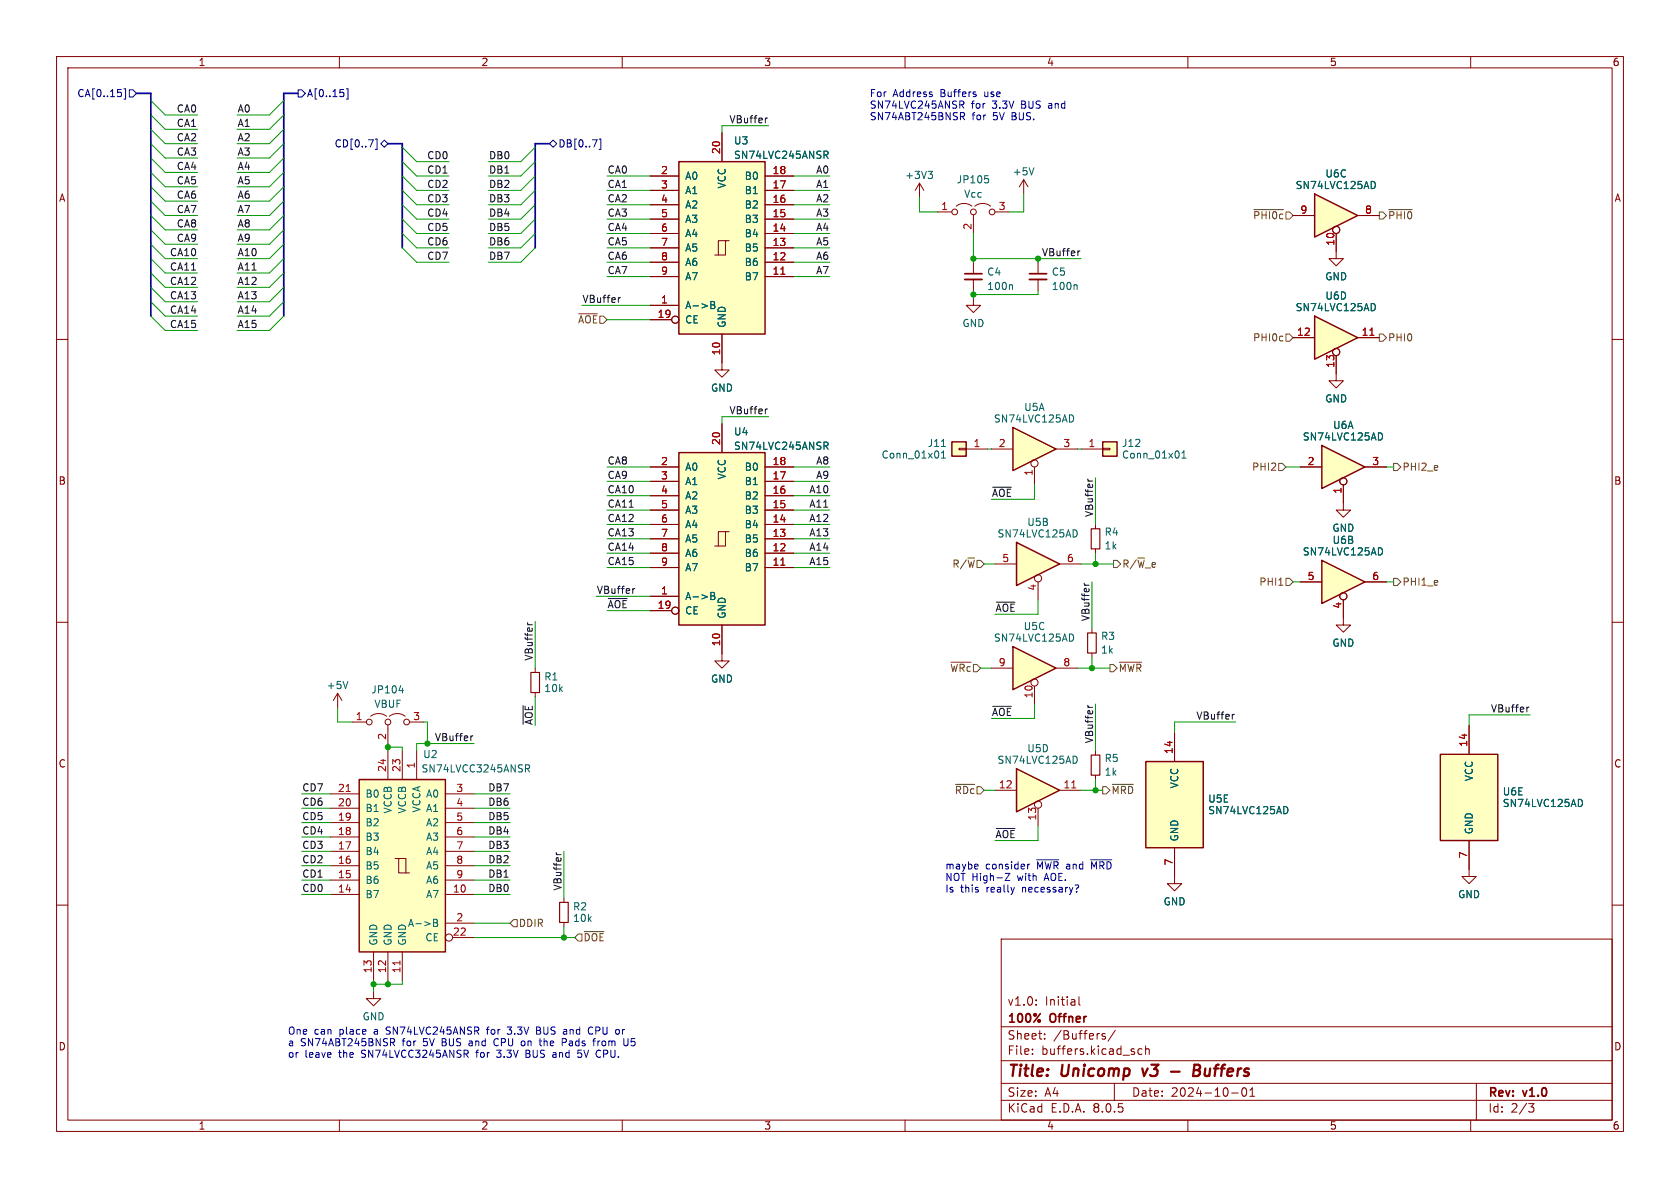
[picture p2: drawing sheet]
<svg xmlns="http://www.w3.org/2000/svg" width="297mm" height="210mm" viewBox="0 0 297 210" stroke-linecap="round" stroke-linejoin="round" font-family="sans-serif">
<g fill="none" stroke="#840000" stroke-width=".18">
<path d="M10 10h277v190h-277zM12 12h273v186h-273zM60 10v2M110 10v2M160 10v2M210 10v2M260 10v2M10 60h2M285 60h2M10 110h2M285 110h2M10 160h2"/>
<path d="M285 160h2M177 166h108v32h-108zM183.2 177.6v.1M183.2 176.8v.1M190.7 176.2v1.3l.3 .2M60 198v2M110 198v2M160 198v2M177 194.5h108M177 191.5h108M177 187.5h108M177 181.5h108"/>
<path d="M182.5 186.3v.1M182.5 185.5v.1M184.7 183.6v.1M184.7 182.8v.1M195.4 182.8l-.4-.1-.2 .2 .1 .2 .5 .2v.3h-.6M197 191.5v3M197.2 182.1l-1.3 2M201.9 185.5l-.4-.1-.3 .3v.4l.1 .2h.6M202.5 185.5l.2-.1 .4 .1 .1 .9M202.5 184.9v1.5M210 198v2M217.7 193.2h1.2"/>
<path d="M219.7 192.4l.2-.1a.81 .81 0 0 1 .6 .6 .81 .81 0 0 1-.3 .8l-.2 .1a.81 .81 0 0 1-.3-1.4zM221 193.8h.8M221 192.7l.4-.4v1.5M260 198v2M261 191.5v6.5M270.2 195.1h1l-.5 .6 .4 .1 .1 .5-.3 .3h-.4"/>
</g>
<path d="M201.9 188.9l.4 1.3M207 189.4h1.5M211.1 189.2h.6M211.2 188.2h.6a.49 .49 0 0 1 .4 .5 .49 .49 0 0 1-.5 .5l.3 .1a.58 .58 0 0 1-.3 .9h-.8z" fill="none" stroke="#840000" stroke-width=".4"/>
<path d="M254.6 133.4h10.2v15.2h-10.2z" fill="#ffffc2"/>
<path d="M254.6 133.4h10.2v15.2h-10.2z" fill="none" stroke="#840000" stroke-width=".25"/>
<path d="M193 111.1v.8M193 115.4v.8M259.7 128.3v5.1M259.7 148.6v5.1" fill="none" stroke="#840000" stroke-width=".18"/>
<path d="M279.3 141.3a.69 .69 0 0 1 .5 .6 .69 .69 0 0 1-.5 .7" fill="none" stroke="#006464" stroke-width=".18"/>
<path d="M192.3 111.9h1.5v3.5h-1.5z" fill="none" stroke="#840000" stroke-width=".2"/>
<path d="M232.4 34.3l7.6 3.8-7.6 3.8z" fill="#ffffc2"/>
<path d="M232.4 34.3l7.6 3.8-7.6 3.8z" fill="none" stroke="#840000" stroke-width=".25"/>
<g fill="none" stroke="#840000" stroke-width=".18">
<path d="M228.6 38.1h3.8M240 38.1h3.8M236.2 41.3v4.4h-1.3l1.3 1.3 1.3-1.3h-1.3M236.2 66v1.3h-1.3l1.3 1.3 1.3-1.3h-1.3"/>
<circle cx="236.2" cy="40.6" r=".63"/>
</g>
<path d="M242.7 32.1a.68 .68 0 0 1 .5 .6 .68 .68 0 0 1-.5 .6" fill="none" stroke="#006464" stroke-width=".18"/>
<path d="M232.4 55.9l7.6 3.8-7.6 3.8z" fill="#ffffc2"/>
<path d="M232.4 55.9l7.6 3.8-7.6 3.8z" fill="none" stroke="#840000" stroke-width=".25"/>
<g fill="none" stroke="#840000" stroke-width=".18">
<path d="M228.6 59.7h3.8M240 59.7h3.8M236.2 62.9v3.1"/>
<circle cx="236.2" cy="62.2" r=".63"/>
</g>
<path d="M242.2 59.3h.7" fill="none" stroke="#a90000" stroke-width=".18"/>
<path d="M242.7 53.7a.68 .68 0 0 1 .5 .6 .68 .68 0 0 1-.5 .6" fill="none" stroke="#006464" stroke-width=".18"/>
<path d="M179.7 135.9l7.6 3.8-7.6 3.8z" fill="#ffffc2"/>
<path d="M179.7 135.9l7.6 3.8-7.6 3.8z" fill="none" stroke="#840000" stroke-width=".25"/>
<g fill="none" stroke="#840000" stroke-width=".18">
<path d="M175.9 139.7h3.8M187.3 139.7h3.8M183.5 142.9v3.2"/>
<circle cx="183.5" cy="142.2" r=".63"/>
</g>
<path d="M189.5 139.3h.7" fill="none" stroke="#a90000" stroke-width=".18"/>
<path d="M190 133.7a.68 .68 0 0 1 .4 .6 .68 .68 0 0 1-.4 .6" fill="none" stroke="#006464" stroke-width=".18"/>
<path d="M233.7 99.1l7.6 3.8-7.6 3.8z" fill="#ffffc2"/>
<path d="M233.7 99.1l7.6 3.8-7.6 3.8z" fill="none" stroke="#840000" stroke-width=".25"/>
<g fill="none" stroke="#840000" stroke-width=".18">
<path d="M172.1 46.4v2M172.1 49.4v2M183.5 46.4v2M183.5 49.4v2M229.9 102.9h3.8M237.5 106v4.5h-1.3l1.3 1.3 1.3-1.3h-1.3M241.3 102.9h3.8M259.7 153.7v1.2h-1.3l1.3 1.3 1.3-1.3h-1.3"/>
<circle cx="237.5" cy="105.4" r=".63"/>
</g>
<path d="M178.8 50.3l.2 .2v.7M190.2 50.3l.2 .2v.7M244 96.8a.68 .68 0 0 1 .4 .7 .68 .68 0 0 1-.4 .6" fill="none" stroke="#006464" stroke-width=".18"/>
<path d="M170.6 49.4h3M182 49.4h3" fill="none" stroke="#840000" stroke-width=".33"/>
<path d="M170.6 48.4h3M182 48.4h3" fill="none" stroke="#840000" stroke-width=".3"/>
<path d="M179.7 95.9l7.6 3.8-7.6 3.8z" fill="#ffffc2"/>
<path d="M179.7 95.9l7.6 3.8-7.6 3.8z" fill="none" stroke="#840000" stroke-width=".25"/>
<g fill="none" stroke="#840000" stroke-width=".18">
<path d="M175.9 99.7h3.8M187.3 99.7h3.8M193.7 92.7v.8M193.7 97v.8M183.5 102.9v3.1"/>
<circle cx="183.5" cy="102.2" r=".63"/>
</g>
<path d="M190 93.7a.68 .68 0 0 1 .4 .6 .68 .68 0 0 1-.4 .6" fill="none" stroke="#006464" stroke-width=".18"/>
<path d="M192.9 93.5h1.5v3.5h-1.5z" fill="none" stroke="#840000" stroke-width=".2"/>
<path d="M233.7 78.7l7.6 3.9-7.6 3.8z" fill="#ffffc2"/>
<path d="M233.7 78.7l7.6 3.9-7.6 3.8z" fill="none" stroke="#840000" stroke-width=".25"/>
<g fill="none" stroke="#840000" stroke-width=".18">
<path d="M127.6 64.1v1.3h1.3l-1.3 1.3-1.2-1.3h1.2M229.9 82.6h3.8M237.5 85.7v3.2M241.3 82.6h3.8"/>
<circle cx="237.5" cy="85.1" r=".63"/>
</g>
<path d="M244 76.5a.68 .68 0 0 1 .4 .7 .68 .68 0 0 1-.4 .6" fill="none" stroke="#006464" stroke-width=".18"/>
<path d="M168.3 78.1h2.5v2.5h-2.5z" fill="#ffffc2"/>
<path d="M169.5 79.2h1.3v.3h-1.3zM170.8 79.4h3.8" fill="none" stroke="#840000" stroke-width=".18"/>
<path d="M168.3 78.1h2.5v2.5h-2.5z" fill="none" stroke="#840000" stroke-width=".25"/>
<path d="M166.4 78.9h.8M166.4 81h.8M166.4 80.1l.4-.4v1.3" fill="none" stroke="#006464" stroke-width=".18"/>
<path d="M120 28.6h15.3v30.5h-15.3z" fill="#ffffc2"/>
<g fill="none" stroke="#840000" stroke-width=".18">
<path d="M114.9 38.7h5.1M114.9 36.2h5.1M114.9 33.7h5.1M114.9 31.1h5.1M127.6 23.5v5.1M135.3 38.7h5M135.3 36.2h5M135.3 33.7h5M135.3 31.1h5M114.9 54h5.1M114.9 48.9h5.1M114.9 46.4h5.1"/>
<path d="M114.9 43.8h5.1M114.9 41.3h5.1M114.9 56.5h3.8M127.6 59.1v5M128.3 42.5h-1.3v2.6M128.9 42.5h-.6v2.6h-1.9M135.3 48.9h5M135.3 46.4h5M135.3 43.8h5M135.3 41.3h5M237.5 88.9v1.3h-1.3l1.3 1.2 1.3-1.2h-1.3M127.6 115.6v1.2h1.3l-1.3 1.3-1.2-1.3h1.2"/>
<circle cx="119.4" cy="56.5" r=".63"/>
</g>
<path d="M120 28.6h15.3v30.5h-15.3z" fill="none" stroke="#840000" stroke-width=".25"/>
<path d="M145.7 26.7h.5l.2 .3-.1 .3-.6 .1M146 27.4l.4 .6M125.7 53.3h.4l.2 .2-.2 .4 .2 .1 .1 .3-.2 .3h-.5zM125.7 53.9h.4" fill="none" stroke="#006464" stroke-width=".18"/>
<path d="M138 48.5h.8" fill="none" stroke="#a90000" stroke-width=".18"/>
<path d="M63.5 137.8h15.2v30.5h-15.2z" fill="#ffffc2"/>
<g fill="none" stroke="#840000" stroke-width=".18">
<path d="M94.6 118.1v.8M62.2 127.6h2.6M65.5 126.6a2.26 2.26 0 0 1 2.8 0M68.6 128.1v3.3M68.6 132.7v5.1M68.8 126.6a2.26 2.26 0 0 1 2.8 0M71.1 132.7v5.1M72.4 127.6h2.5M73.7 132.7v5.1M58.4 158.1h5.1M58.4 155.6h5.1M58.4 153h5.1"/>
<path d="M58.4 150.5h5.1M58.4 148h5.1M58.4 145.4h5.1M58.4 142.9h5.1M58.4 140.3h5.1M69.8 151.8h.7v2.5h1.9M70.5 151.8h1.3v2.5M78.7 158.1h5.1M78.7 155.6h5.1M78.7 153h5.1M78.7 150.5h5.1M78.7 148h5.1"/>
<path d="M78.7 145.4h5.1M78.7 142.9h5.1M78.7 140.3h5.1M66 168.3v5.1M68.6 168.3v5.1M71.1 168.3v5.1M78.7 163.2h5.1M80 165.7h3.8"/>
<circle cx="65.3" cy="127.6" r=".51"/>
<circle cx="68.6" cy="127.6" r=".51"/>
<circle cx="71.9" cy="127.6" r=".51"/>
<circle cx="79.4" cy="165.7" r=".63"/>
</g>
<path d="M63.5 137.8h15.2v30.5h-15.2z" fill="none" stroke="#840000" stroke-width=".25"/>
<path d="M61.2 139.9h.7M70.7 169.8v.8" fill="none" stroke="#a90000" stroke-width=".18"/>
<path d="M70.5 122.1h.8M71.2 121.7v.8M92.9 135.2h.5l.2 .2-.1 .4-.6 .1M93.2 135.9l.4 .6M76.7 162.5h.4l.2 .2-.2 .4 .2 .1 .1 .3-.3 .3h-.4zM76.7 163.1h.4" fill="none" stroke="#006464" stroke-width=".18"/>
<path d="M93.9 118.9h1.5v3.5h-1.5z" fill="none" stroke="#840000" stroke-width=".2"/>
<path d="M179.1 75.6l7.6 3.8-7.6 3.8z" fill="#ffffc2"/>
<path d="M179.1 75.6l7.6 3.8-7.6 3.8z" fill="none" stroke="#840000" stroke-width=".25"/>
<g fill="none" stroke="#840000" stroke-width=".18">
<path d="M175.3 79.4h3.8M186.7 79.4h3.8M182.9 82.6v3.1M59.7 122.6l-.8 1.2M59.7 122.6v2.5M59.7 122.6l.8 1.2M99.7 158.8v.7M99.7 163.1v.7"/>
<circle cx="182.9" cy="81.9" r=".63"/>
</g>
<path d="M189.4 73.3a.68 .68 0 0 1 .4 .7 .68 .68 0 0 1-.4 .6M61.5 120.5l-.4 1.2" fill="none" stroke="#006464" stroke-width=".18"/>
<path d="M98.9 159.5h1.6v3.6h-1.6z" fill="none" stroke="#840000" stroke-width=".2"/>
<path d="M120 80h15.3v30.5h-15.3z" fill="#ffffc2"/>
<g fill="none" stroke="#840000" stroke-width=".18">
<path d="M165.7 37.5h2.6M169 36.4a2.26 2.26 0 0 1 2.8 0M172.1 38v3.3M172.3 36.4a2.26 2.26 0 0 1 2.8 0M175.9 37.5h2.5M127.6 74.9v5.1M114.9 97.8h5.1M114.9 95.3h5.1M114.9 92.7h5.1M114.9 90.2h5.1M114.9 87.6h5.1M114.9 85.1h5.1"/>
<path d="M114.9 82.6h5.1M128.3 94h-1.3v2.5M128.9 94h-.6v2.5h-1.9M135.3 97.8h5M135.3 95.3h5M135.3 92.7h5M135.3 90.2h5M135.3 87.6h5M135.3 85.1h5M135.3 82.6h5M114.9 105.4h5.1M114.9 100.3h5.1"/>
<path d="M114.9 108h3.8M127.6 110.5v5.1M135.3 100.3h5M66 175.3v1.2h-1.2l1.2 1.3 1.3-1.3h-1.3"/>
<circle cx="168.8" cy="37.5" r=".51"/>
<circle cx="172.1" cy="37.5" r=".51"/>
<circle cx="175.4" cy="37.5" r=".51"/>
<circle cx="119.4" cy="107.9" r=".63"/>
</g>
<path d="M120 80h15.3v30.5h-15.3z" fill="none" stroke="#840000" stroke-width=".25"/>
<path d="M174.1 31.1h.6M174.5 31.5l.3 .3v.3l-.3 .2M145.7 78.2h.5l.2 .2-.1 .4h-.6M146 78.8l.4 .6M125.7 104.7h.4l.2 .3-.2 .3 .2 .1 .1 .3-.2 .3h-.5zM125.7 105.3h.4" fill="none" stroke="#006464" stroke-width=".18"/>
<path d="M138 99.9h.8" fill="none" stroke="#a90000" stroke-width=".18"/>
<path d="M179.1 114.3l7.6 3.8-7.6 3.8z" fill="#ffffc2"/>
<path d="M179.1 114.3l7.6 3.8-7.6 3.8z" fill="none" stroke="#840000" stroke-width=".25"/>
<g fill="none" stroke="#840000" stroke-width=".18">
<path d="M175.3 118.1h3.8M186.7 118.1h3.8M182.9 121.3v3.2M193.7 132.7v.8M193.7 137v.8"/>
<circle cx="182.9" cy="120.6" r=".63"/>
</g>
<path d="M189.4 112.1a.68 .68 0 0 1 .4 .6 .68 .68 0 0 1-.4 .6" fill="none" stroke="#006464" stroke-width=".18"/>
<path d="M192.9 133.5h1.5v3.5h-1.5z" fill="none" stroke="#840000" stroke-width=".2"/>
<path d="M202.6 134.6h10.1v15.3h-10.1z" fill="#ffffc2"/>
<path d="M202.6 134.6h10.1v15.3h-10.1z" fill="none" stroke="#840000" stroke-width=".25"/>
<path d="M207.6 129.5v5.1M207.6 149.9v5" fill="none" stroke="#840000" stroke-width=".18"/>
<path d="M227.3 142.6a.68 .68 0 0 1 .4 .6 .68 .68 0 0 1-.4 .6" fill="none" stroke="#006464" stroke-width=".18"/>
<path d="M194.9 78.1h2.6v2.5h-2.6z" fill="#ffffc2"/>
<g fill="none" stroke="#840000" stroke-width=".18">
<path d="M114.9 38.7h5.1M114.9 36.2h5.1M114.9 33.7h5.1M114.9 31.1h5.1M127.6 23.5v5.1M135.3 38.7h5M135.3 36.2h5M135.3 33.7h5M135.3 31.1h5M162.6 32.4l-.8 1.3M162.6 32.4v2.5M162.6 32.4l.7 1.3"/>
<path d="M181 31.8l-.8 1.2M181 31.8v2.5M181 31.8l.7 1.2M228.6 38.1h3.8M240 38.1h3.8M114.9 54h5.1M114.9 48.9h5.1M114.9 46.4h5.1M114.9 43.8h5.1M114.9 41.3h5.1M114.9 56.5h3.8M127.6 59.1v5"/>
<path d="M135.3 48.9h5M135.3 46.4h5M135.3 43.8h5M135.3 41.3h5M172.1 52.7v1.3h1.3l-1.3 1.2-1.3-1.2h1.3M228.6 59.7h3.8M236.2 41.3v3.2M240 59.7h3.8M127.6 74.9v5.1M191.1 79.4h3.8M194.9 79.2h1.3v.3h-1.3zM236.2 62.9v3.1"/>
<path d="M114.9 82.6h5.1M114.9 97.8h5.1M114.9 95.3h5.1M114.9 92.7h5.1M114.9 90.2h5.1M114.9 87.6h5.1M114.9 85.1h5.1M135.3 82.6h5M135.3 97.8h5M135.3 95.3h5M135.3 92.7h5M135.3 90.2h5"/>
<path d="M135.3 87.6h5M135.3 85.1h5M229.9 82.6h3.8M237.5 85.7v3.2M241.3 82.6h3.8M114.9 105.4h5.1M114.9 100.3h5.1M114.9 108h3.8M127.6 110.5v5.1M135.3 100.3h5M229.9 102.9h3.8M237.5 106v3.2"/>
<path d="M241.3 102.9h3.8M207.6 129.5v5.1M259.7 128.3v5.1M207.6 149.9v6.3h-1.2l1.2 1.3 1.3-1.3h-1.3M259.7 148.6v5.1"/>
<circle cx="119.4" cy="56.5" r=".63"/>
<circle cx="236.2" cy="40.6" r=".63"/>
<circle cx="236.2" cy="62.2" r=".63"/>
<circle cx="237.5" cy="85.1" r=".63"/>
<circle cx="119.4" cy="107.9" r=".63"/>
<circle cx="237.5" cy="105.4" r=".63"/>
</g>
<path d="M194.9 78.1h2.6v2.5h-2.6z" fill="none" stroke="#840000" stroke-width=".25"/>
<g fill="none" stroke="#006464" stroke-width=".18">
<path d="M145.7 26.7h.5l.2 .3-.1 .3-.6 .1M146 27.4l.4 .6M164.1 30.3h.8l-.5 .5M164.6 30.8l.3 .2v.3l-.3 .3M182.8 29.7l-.4 1.2M242.7 32.1a.68 .68 0 0 1 .5 .6 .68 .68 0 0 1-.5 .6M125.7 53.3h.4l.2 .2-.2 .4 .2 .1 .1 .3-.2 .3h-.5zM125.7 53.9h.4M242.7 53.7a.68 .68 0 0 1 .5 .6 .68 .68 0 0 1-.5 .6M145.7 78.2h.5l.2 .2-.1 .4h-.6M146 78.8l.4 .6M244 76.5a.68 .68 0 0 1 .4 .7 .68 .68 0 0 1-.4 .6"/>
<path d="M208.9 81h.8M208.9 80.1l.4-.4v1.3M244 96.8a.68 .68 0 0 1 .4 .7 .68 .68 0 0 1-.4 .6M125.7 104.7h.4l.2 .3-.2 .3 .2 .1 .1 .3-.2 .3h-.5zM125.7 105.3h.4M227.3 142.6a.68 .68 0 0 1 .4 .6 .68 .68 0 0 1-.4 .6M279.3 141.3a.69 .69 0 0 1 .5 .6 .69 .69 0 0 1-.5 .7"/>
</g>
<g fill="none" stroke="#725600" stroke-width=".18">
<path d="M221.7 37.1h5.2M243.8 37.5h.7l.6 .6-.6 .6h-.7zM245.5 37.1h4.2M102.3 55.5h3.3M227.3 59.1h.7l.6 .6-.6 .6h-.7zM243.8 59.1h.7l.6 .6-.6 .6h-.7zM196.8 99.1h.7l.6 .6-.6 .6h-.7zM226.1 81.9h.6l.6 .7-.6 .6h-.6zM246.4 81.9h.6l.6 .7-.6 .6h-.6zM168.1 117.1h3.6M196.2 117.5h.6l.7 .6-.7 .6h-.6zM197.9 117.1h3.9"/>
<path d="M226.1 103.4h.7M227.3 102.2h.7l.6 .7-.6 .6h-.7zM246.4 102.2h.6l.6 .7-.6 .6h-.6zM168.9 138.7h3.4M194.9 139.1h.7l.6 .6-.6 .6h-.7zM196.6 138.7h3.8M90.2 163.2l.6-.6h.6v1.2h-.6zM102.2 165.1h.7v1.3h-.7l-.6-.7zM103.3 164.7h3.5"/>
</g>
<path d="M21.4 16.4v.6M21.9 15.7h.3v1.8h-.3M22.9 15.9h.6l.6 .6-.6 .6h-.6zM52.7 15.9h.6l.7 .6-.7 .6h-.6zM60.7 16.4v.6M61.2 15.7h.3v1.8h-.3M66.4 24.6h.3v1.8h-.3M67.3 25.4l.6-.6 .7 .6-.7 .6zM97.2 25.4l.6-.6 .6 .6-.6 .6zM104.7 24.7h.8l-.5 1.3M105.9 24.6h.3v1.8h-.3" fill="none" stroke="#000084" stroke-width=".18"/>
<g fill="none" stroke="#0f0f0f" stroke-width=".18">
<path d="M135.7 20.9l-.3 .1M109.7 52.6l-.3 .1M190.9 44.4l-.3 .1M135.7 72.3l-.3 .1M175.5 86.1h3.3M192.3 84.7l.1 .3M93.3 110.1l.1 .3M107.5 105.8h3.4M112.2 104.1l-.3 .1M176.1 106.4h3.3M191.7 103.1l.1 .3M83.6 130.1l-.3 .1"/>
<path d="M92.5 124.7v3.3M175.5 124.9h3.3M192.3 124.7l.1 .3M218.2 126.3l-.3 .1M270.3 125l-.3 .1M98.3 150.7l.2 .3M176.1 146.5h3.3"/>
</g>
<g fill="none" stroke="#0000c2" stroke-width=".18">
<path d="M169.8 19.9h.5l.2 .2-.1 .4-.6 .1M170 18.5l.4 .6M170.2 17.9l.2 .2-.1 .3-.6 .1M172.4 16.7l.2 .1-.2 .3M172.4 16.2l.1 .1M170.1 20.6l.4 .6M172.9 152.8v.3l-.6 .1M178.5 154.4l-.8 1.3h.8M179.3 156.9l-.3 .8M181.7 152.8v.8M182 152.8l-.3 .2M183.3 152h3.9"/>
<path d="M190.5 156.4l.2 .3-.3 .3M192.8 152h3.8M69.3 184.3l.5 .6M69.5 183.6l.3 .2-.1 .3-.7 .2M82.3 186.3l.5 .6M82.7 185.8v.4M83.1 184l-.1 .1M83.1 184.4l-.2 .2 .2 .3M86 182h.5M86.2 181.6v1.2M87.7 183.6a.68 .68 0 0 0-.4 .6 .68 .68 0 0 0 .4 .7M87.8 186.8l.2 .1"/>
<path d="M89.7 181.6h.8l-.5 .4h.2M89.7 182.7l.5 .1M92.4 184l.3 .1M92.7 184.8l-.3 .1M93 185.6v1.3h.5M93 186.2h.4M94.9 182.2h.4M95.3 184h.5M95.3 182.2h.2M95.4 181.6h-.5v1.2h.6M95.4 182.1l-.1 .1M95.7 184.9h.1"/>
<path d="M97.9 186.1h.4M98.3 186.9h-.4M98.3 186.4h-.4M99.9 183.6l.2 .2v.3l-.7 .2M100 182l.2 .2v.6M100.2 182.8h-.4M100.2 182.3h-.4M102.2 186.2l.4-.1 .2 .3M102.8 186.7l-.2 .2h-.4M104.2 181.6h.3l.3 .1M104.8 182.7l-.3 .1h-.3M105.7 184v.9"/>
<path d="M106.1 184l-.4 .3M106.1 185.7l.1 .1M106.2 186.8l-.1 .1M111 183.6v1l-.1 .2-.4 .1M111.6 184.7l.1 .2M111.6 183.6v.6l.1-.1"/>
</g>
<path d="M24.1 16.5h2.6v39.4M52.7 16.5h-2.5v39.4M68.6 25.4h2.5v18.4M97.2 25.4h-2.6v18.4" fill="none" stroke="#000084" stroke-width=".3"/>
<g fill="none" stroke="#009600" stroke-width=".18">
<path d="M26.7 17.8l2.5 2.5h5.7M50.2 17.8l-2.6 2.5h-5.7M26.7 25.4l2.5 2.5h5.7M26.7 27.9l2.5 2.6h5.7M26.7 33l2.5 2.6h5.7M26.7 30.5l2.5 2.5h5.7M26.7 35.6l2.5 2.5h5.7M26.7 38.1l2.5 2.5h5.7M26.7 22.9l2.5 2.5h5.7M26.7 20.3l2.5 2.6h5.7M50.2 25.4l-2.6 2.5h-5.7M50.2 27.9l-2.6 2.6h-5.7"/>
<path d="M50.2 33l-2.6 2.6h-5.7M50.2 30.5l-2.6 2.5h-5.7M50.2 35.6l-2.6 2.5h-5.7M50.2 38.1l-2.6 2.5h-5.7M50.2 22.9l-2.6 2.5h-5.7M50.2 20.3l-2.6 2.6h-5.7M71.1 33.7l2.6 2.5h5.7M71.1 36.2l2.6 2.5h5.7M71.1 38.7l2.6 2.6h5.7M71.1 26l2.6 2.6h5.7M71.1 31.1l2.6 2.6h5.7M71.1 28.6l2.6 2.5h5.7"/>
<path d="M94.6 33.7l-2.5 2.5h-5.7M94.6 36.2l-2.5 2.5h-5.7M94.6 38.7l-2.5 2.6h-5.7M94.6 26l-2.5 2.6h-5.7M94.6 31.1l-2.5 2.6h-5.7M94.6 28.6l-2.5 2.5h-5.7M107.3 36.2h7.6M107.3 38.7h7.6M107.3 33.7h7.6M107.3 31.1h7.6M135.9 22.2h-8.3v1.3M140.3 36.2h6.4"/>
<path d="M140.3 38.7h6.4M140.3 33.7h6.4M140.3 31.1h6.4M162.6 34.9v2.6h3.1M181 34.3v3.2h-2.6M26.7 55.9l2.5 2.5h5.7M26.7 53.3l2.5 2.6h5.7M26.7 50.8l2.5 2.5h5.7M26.7 40.6l2.5 2.6h5.7M26.7 45.7l2.5 2.6h5.7M26.7 48.3l2.5 2.5h5.7M26.7 43.2l2.5 2.5h5.7"/>
<path d="M50.2 55.9l-2.6 2.5h-5.7M50.2 53.3l-2.6 2.6h-5.7M50.2 50.8l-2.6 2.5h-5.7M50.2 40.6l-2.6 2.6h-5.7M50.2 45.7l-2.6 2.6h-5.7M50.2 48.3l-2.6 2.5h-5.7M50.2 43.2l-2.6 2.5h-5.7M71.1 41.3l2.6 2.5h5.7M71.1 43.8l2.6 2.6h5.7M94.6 41.3l-2.5 2.5h-5.7M94.6 43.8l-2.5 2.6h-5.7M102.9 54h12"/>
<path d="M107.3 48.9h7.6M107.3 56.5h7.6M107.3 43.8h7.6M107.3 41.3h7.6M107.3 46.4h7.6M140.3 48.9h6.4M140.3 43.8h6.4M140.3 41.3h6.4M140.3 46.4h6.4M172.1 45.7h19M172.1 41.3v5.1M172.1 51.4v1.3"/>
<path d="M183.5 45.7v.7M183.5 51.4v.7h-11.4M135.9 73.7h-8.3v1.2M174.6 79.4h.7M190.5 79.4h.6M107.3 82.6h7.6M107.3 95.3h7.6M107.3 92.7h7.6M107.3 97.8h7.6M107.3 90.2h7.6M107.3 87.6h7.6M107.3 85.1h7.6"/>
<path d="M140.3 82.6h6.4M140.3 95.3h6.4M140.3 92.7h6.4M140.3 97.8h6.4M140.3 90.2h6.4M140.3 87.6h6.4M140.3 85.1h6.4M174 99.7h1.9M182.9 85.7v2.6h-7.6M191.1 99.7h5.7M193.7 84.5v8.2M193.7 97.8v1.9"/>
<path d="M227.3 82.6h2.6M245.1 82.6h1.3M94.6 109.9v8.2M105.4 105.4h9.5M107.3 108h7.6M107.3 100.3h7.6M140.3 100.3h6.4M173.4 118.1h1.9M183.5 106v2.6h-7.6M190.5 118.1h5.7M193 102.9v8.2M193 116.2v1.9"/>
<path d="M228.6 102.9h1.3M245.1 102.9h1.3M59.7 125.1v2.5h2.5M68.6 132.1h2.5v.6M68.6 131.4v1.3M74.9 127.6h.7v3.8M83.8 131.4h-10.1v1.3M94.6 123.2v5.1M174 139.7h1.9M182.9 124.5v2.5h-7.6M191.1 139.7h3.8M193.7 124.5v8.2"/>
<path d="M193.7 137.8v1.9M218.4 127.6h-10.8v1.9M270.5 126.4h-10.8v1.9M53.3 150.5h5.1M53.3 153h5.1M53.3 158.1h5.1M53.3 142.9h5.1M53.3 140.3h5.1M53.3 145.4h5.1M53.3 148h5.1M53.3 155.6h5.1M83.8 150.5h6.4"/>
<path d="M83.8 153h6.4M83.8 158.1h6.4M83.8 142.9h6.4M83.8 140.3h6.4M83.8 145.4h6.4M83.8 148h6.4M83.8 155.6h6.4M99.7 150.5v8.3M183.5 146.1v2.5h-7.6M66 173.4v1.9M68.6 173.4v.6M71.1 173.4v.6h-5.1"/>
<path d="M83.8 165.7h17.8M83.8 163.2h6.4M99.7 163.8v1.9"/>
</g>
<path d="M138 48.5h.8M242.2 59.3h.7M138 99.9h.8" fill="none" stroke="#a90000" stroke-width=".18"/>
<g fill="#009600" stroke="#009600" stroke-width=".18">
<circle cx="193.7" cy="139.7" r=".46"/>
<circle cx="75.6" cy="131.4" r=".46"/>
<circle cx="68.6" cy="132.1" r=".46"/>
<circle cx="172.1" cy="45.7" r=".46"/>
<circle cx="172.1" cy="52.1" r=".46"/>
<circle cx="183.5" cy="45.7" r=".46"/>
<circle cx="99.7" cy="165.7" r=".46"/>
<circle cx="66" cy="174" r=".46"/>
<circle cx="68.6" cy="174" r=".46"/>
<circle cx="193.7" cy="99.7" r=".46"/>
<circle cx="193" cy="118.1" r=".46"/>
</g>
<g font-size="2.8" fill="#840000">
<text x="178" y="190.9">Title:</text>
<text x="187.7" y="190.9">Unicomp</text>
<text x="202.8" y="190.9">v3</text>
<text x="213.4" y="190.9">Buffers</text>
</g>
<g font-size="2.1" fill="#840000">
<text x="178" y="178">v1.0:</text>
<text x="184.7" y="178">Initial</text>
<text x="178" y="184">Sheet:</text>
<text x="178" y="181.2">100%</text>
<text x="185.7" y="181.2">Offner</text>
<text x="186.2" y="184">/Buffers/</text>
<text x="178" y="186.7">File:</text>
<text x="184.1" y="186.7">buffers.kicad_sch</text>
<text x="178" y="196.9">KiCad</text>
<text x="178" y="194.1">Size:</text>
<text x="184.7" y="194.1">A4</text>
<text x="185.7" y="196.9">E.D.A.</text>
<text x="193.3" y="196.9">8.0.5</text>
<text x="200" y="194.1">Date:</text>
<text x="207" y="194.1">2024-10-01</text>
<text x="263" y="194.3">Rev:</text>
<text x="263" y="196.9">Id:</text>
<text x="267.1" y="196.9">2/3</text>
<text x="269.4" y="194.3">v1.0</text>
</g>
<g font-size="1.8" fill="#840000">
<text x="35" y="11.9">1</text>
<text x="85" y="11.9">2</text>
<text x="135" y="11.9">3</text>
<text x="185" y="11.9">4</text>
<text x="235" y="11.9">5</text>
<text x="285" y="11.9">6</text>
<text x="10.3" y="35.9">A</text>
<text x="285.3" y="35.9">A</text>
<text x="10.3" y="85.9">B</text>
<text x="285.3" y="85.9">B</text>
<text x="10.3" y="135.9">C</text>
<text x="285.3" y="135.9">C</text>
<text x="10.3" y="185.9">D</text>
<text x="285.3" y="185.9">D</text>
<text x="35" y="199.9">1</text>
<text x="85" y="199.9">2</text>
<text x="135" y="199.9">3</text>
<text x="185" y="199.9">4</text>
<text x="235" y="199.9">5</text>
<text x="285" y="199.9">6</text>
</g>
<g font-size="1.8" fill="#000084">
<text x="13.6" y="17.4">CA[0..15]</text>
<text x="54.2" y="17.4">A[0..15]</text>
<text x="59.1" y="26.3">CD[0..7]</text>
<text x="98.6" y="26.3">DB[0..7]</text>
</g>
<g font-size="1.8" fill="#0000c2">
<text x="153.7" y="17.3">For</text>
<text x="157.9" y="17.3">Address</text>
<text x="166.4" y="17.3">Buffers</text>
<text x="174.3" y="17.3">use</text>
<text x="153.7" y="19.3">SN74LVC245ANSR</text>
<text x="153.7" y="21.3">SN74ABT245BNSR</text>
<text x="171.7" y="19.3">for</text>
<text x="171.8" y="21.3">for</text>
<text x="175.5" y="19.3">3.3V</text>
<text x="175.7" y="21.3">5V</text>
<text x="179.1" y="21.3">BUS.</text>
<text x="180.8" y="19.3">BUS</text>
<text x="185.8" y="19.3">and</text>
<text x="167" y="153.8">maybe</text>
<text x="167" y="155.8">NOT High-Z</text>
<text x="174.2" y="153.8">consider</text>
<text x="180" y="155.8">with</text>
<text x="183.4" y="153.8">~{MWR}</text>
<text x="185" y="155.8">AOE.</text>
<text x="188.8" y="153.8">and</text>
<text x="193.4" y="153.8">~{MRD}</text>
<text x="167" y="157.9">Is</text>
<text x="169.8" y="157.9">this</text>
<text x="174.5" y="157.9">really</text>
<text x="181" y="157.9">necessary?</text>
<text x="50.8" y="183">One</text>
<text x="50.8" y="185">a</text>
<text x="53.1" y="185">SN74ABT245BNSR</text>
<text x="55.5" y="183">can</text>
<text x="60.1" y="183">place</text>
<text x="66.4" y="183">a</text>
<text x="68.7" y="183">SN74LVC245ANSR</text>
<text x="71.3" y="185">for</text>
<text x="75.1" y="185">5V</text>
<text x="78.6" y="185">BUS</text>
<text x="83.6" y="185">and</text>
<text x="86.8" y="183">for</text>
<text x="88.2" y="185">CPU</text>
<text x="90.6" y="183">3.3V</text>
<text x="93.2" y="185">on</text>
<text x="95.9" y="183">BUS</text>
<text x="96.7" y="185">the</text>
<text x="100.8" y="185">Pads</text>
<text x="100.9" y="183">and</text>
<text x="105.5" y="183">CPU</text>
<text x="106.6" y="185">from</text>
<text x="110.5" y="183">or</text>
<text x="112.1" y="185">U5</text>
<text x="50.8" y="187.1">or</text>
<text x="53.9" y="187.1">leave</text>
<text x="60" y="187.1">the</text>
<text x="64.2" y="187.1">SN74LVCC3245ANSR</text>
<text x="84.7" y="187.1">for</text>
<text x="88.5" y="187.1">3.3V</text>
<text x="93.8" y="187.1">BUS</text>
<text x="98.8" y="187.1">and</text>
<text x="103.4" y="187.1">5V</text>
<text x="106.9" y="187.1">CPU.</text>
</g>
<g font-size="1.8" fill="#0f0f0f">
<text x="31.2" y="22.5">CA1</text>
<text x="31.2" y="20">CA0</text>
<text x="41.9" y="20">A0</text>
<text x="41.9" y="22.5">A1</text>
<text x="128.9" y="21.9">VBuffer</text>
<text x="31.2" y="27.6">CA3</text>
<text x="31.2" y="25.1">CA2</text>
<text x="41.9" y="25.1">A2</text>
<text x="41.9" y="27.6">A3</text>
<text x="75.4" y="28.2">CD0</text>
<text x="86.4" y="28.2">DB0</text>
<text x="31.2" y="30.1">CA4</text>
<text x="31.2" y="32.7">CA5</text>
<text x="31.2" y="35.2">CA6</text>
<text x="41.9" y="32.7">A5</text>
<text x="41.9" y="35.2">A6</text>
<text x="41.9" y="30.1">A4</text>
<text x="75.4" y="35.8">CD3</text>
<text x="75.4" y="30.8">CD1</text>
<text x="75.4" y="33.3">CD2</text>
<text x="86.4" y="33.3">DB2</text>
<text x="86.4" y="30.8">DB1</text>
<text x="86.4" y="35.8">DB3</text>
<text x="107.3" y="35.8">CA2</text>
<text x="107.3" y="30.8">CA0</text>
<text x="107.3" y="33.3">CA1</text>
<text x="144.2" y="30.8">A0</text>
<text x="144.2" y="33.3">A1</text>
<text x="144.2" y="35.8">A2</text>
<text x="31.2" y="37.8">CA7</text>
<text x="31.2" y="40.3">CA8</text>
<text x="41.9" y="40.3">A8</text>
<text x="41.9" y="37.8">A7</text>
<text x="75.4" y="40.9">CD5</text>
<text x="75.4" y="38.4">CD4</text>
<text x="86.4" y="40.9">DB5</text>
<text x="86.4" y="38.4">DB4</text>
<text x="107.3" y="38.4">CA3</text>
<text x="107.3" y="40.9">CA4</text>
<text x="144.2" y="40.9">A4</text>
<text x="144.2" y="38.4">A3</text>
<text x="29.9" y="45.4">CA10</text>
<text x="29.9" y="47.9">CA11</text>
<text x="31.2" y="42.8">CA9</text>
<text x="41.9" y="47.9">A11</text>
<text x="41.9" y="45.4">A10</text>
<text x="41.9" y="42.8">A9</text>
<text x="75.4" y="46">CD7</text>
<text x="75.4" y="43.5">CD6</text>
<text x="86.4" y="43.5">DB6</text>
<text x="86.4" y="46">DB7</text>
<text x="107.3" y="46">CA6</text>
<text x="107.3" y="43.5">CA5</text>
<text x="144.2" y="43.5">A5</text>
<text x="144.2" y="46">A6</text>
<text x="184.1" y="45.4">VBuffer</text>
<text x="29.9" y="53">CA13</text>
<text x="29.9" y="50.5">CA12</text>
<text x="41.9" y="50.5">A12</text>
<text x="41.9" y="53">A13</text>
<text x="102.9" y="53.6">VBuffer</text>
<text x="107.3" y="48.5">CA7</text>
<text x="144.2" y="48.5">A7</text>
<text x="29.9" y="58.1">CA15</text>
<text x="29.9" y="55.5">CA14</text>
<text x="41.9" y="55.5">A14</text>
<text x="41.9" y="58.1">A15</text>
<text x="128.9" y="73.3">VBuffer</text>
<text x="107.3" y="82.2">CA8</text>
<text x="144.2" y="82.2">A8</text>
<text x="107.3" y="87.3">CA10</text>
<text x="107.3" y="89.8">CA11</text>
<text x="107.3" y="84.7">CA9</text>
<text x="143" y="87.3">A10</text>
<text x="143" y="89.8">A11</text>
<text x="144.2" y="84.7">A9</text>
<text x="175.3" y="87.9">~{AOE}</text>
<text x="107.3" y="92.4">CA12</text>
<text x="107.3" y="94.9">CA13</text>
<text x="143" y="92.4">A12</text>
<text x="143" y="94.9">A13</text>
<text x="193.3" y="91.5" transform="rotate(-90 193.3 91.5)">VBuffer</text>
<text x="107.3" y="100">CA15</text>
<text x="107.3" y="97.4">CA14</text>
<text x="143" y="100">A15</text>
<text x="143" y="97.4">A14</text>
<text x="105.4" y="105.1">VBuffer</text>
<text x="107.3" y="107.6">~{AOE}</text>
<text x="175.9" y="108.2">~{AOE}</text>
<text x="192.7" y="109.9" transform="rotate(-90 192.7 109.9)">VBuffer</text>
<text x="94.3" y="116.9" transform="rotate(-90 94.3 116.9)">VBuffer</text>
<text x="76.8" y="131.1">VBuffer</text>
<text x="94.3" y="128.3" transform="rotate(-90 94.3 128.3)">~{AOE}</text>
<text x="175.3" y="126.7">~{AOE}</text>
<text x="193.3" y="131.5" transform="rotate(-90 193.3 131.5)">VBuffer</text>
<text x="211.4" y="127.3">VBuffer</text>
<text x="263.5" y="126">VBuffer</text>
<text x="53.3" y="142.5">CD6</text>
<text x="53.3" y="140">CD7</text>
<text x="86.2" y="142.5">DB6</text>
<text x="86.2" y="140">DB7</text>
<text x="53.3" y="147.6">CD4</text>
<text x="53.3" y="145.1">CD5</text>
<text x="86.2" y="147.6">DB4</text>
<text x="86.2" y="145.1">DB5</text>
<text x="175.9" y="148.2">~{AOE}</text>
<text x="53.3" y="150.1">CD3</text>
<text x="53.3" y="152.7">CD2</text>
<text x="53.3" y="155.2">CD1</text>
<text x="86.2" y="150.1">DB3</text>
<text x="86.2" y="152.7">DB2</text>
<text x="86.2" y="155.2">DB1</text>
<text x="53.3" y="157.8">CD0</text>
<text x="86.2" y="157.8">DB0</text>
<text x="99.3" y="157.5" transform="rotate(-90 99.3 157.5)">VBuffer</text>
</g>
<g font-size="1.8" fill="#a90000">
<text x="127.4" y="27.3" transform="rotate(-90 127.4 27.3)">20</text>
<text x="116.8" y="30.9">2</text>
<text x="116.8" y="33.4">3</text>
<text x="116.8" y="35.9">4</text>
<text x="136.5" y="35.9">16</text>
<text x="136.5" y="33.4">17</text>
<text x="136.5" y="30.9">18</text>
<text x="116.8" y="38.5">5</text>
<text x="116.8" y="41">6</text>
<text x="136.5" y="41">14</text>
<text x="136.5" y="38.5">15</text>
<text x="166.3" y="37.2">1</text>
<text x="171.8" y="40.7" transform="rotate(-90 171.8 40.7)">2</text>
<text x="176.5" y="37.2">3</text>
<text x="229.8" y="37.8">9</text>
<text x="241.2" y="37.8">8</text>
<text x="116.8" y="43.6">7</text>
<text x="116.8" y="46.1">8</text>
<text x="136.5" y="46.1">12</text>
<text x="136.5" y="43.6">13</text>
<text x="236" y="43.5" transform="rotate(-90 236 43.5)">10</text>
<text x="116.8" y="53.7">1</text>
<text x="116.8" y="48.6">9</text>
<text x="136.5" y="48.6">11</text>
<text x="116.2" y="56.3">19</text>
<text x="229.2" y="59.4">12</text>
<text x="240.6" y="59.4">11</text>
<text x="127.4" y="62.9" transform="rotate(-90 127.4 62.9)">10</text>
<text x="236" y="65.1" transform="rotate(-90 236 65.1)">13</text>
<text x="116.8" y="82.3">2</text>
<text x="127.4" y="78.8" transform="rotate(-90 127.4 78.8)">20</text>
<text x="136.5" y="82.3">18</text>
<text x="172" y="79.1">1</text>
<text x="176.5" y="79.1">2</text>
<text x="187.9" y="79.1">3</text>
<text x="192.3" y="79.1">1</text>
<text x="231.1" y="82.3">2</text>
<text x="242.5" y="82.3">3</text>
<text x="116.8" y="84.8">3</text>
<text x="116.8" y="87.4">4</text>
<text x="116.8" y="89.9">5</text>
<text x="136.5" y="89.9">15</text>
<text x="136.5" y="87.4">16</text>
<text x="136.5" y="84.8">17</text>
<text x="182.6" y="84.2" transform="rotate(-90 182.6 84.2)">1</text>
<text x="237.2" y="87.4" transform="rotate(-90 237.2 87.4)">1</text>
<text x="116.8" y="92.5">6</text>
<text x="116.8" y="95">7</text>
<text x="136.5" y="95">13</text>
<text x="136.5" y="92.5">14</text>
<text x="116.8" y="97.5">8</text>
<text x="116.8" y="100.1">9</text>
<text x="136.5" y="100.1">11</text>
<text x="136.5" y="97.5">12</text>
<text x="177.1" y="99.4">5</text>
<text x="188.5" y="99.4">6</text>
<text x="116.2" y="107.7">19</text>
<text x="116.8" y="105.2">1</text>
<text x="183.3" y="104.5" transform="rotate(-90 183.3 104.5)">4</text>
<text x="231.1" y="102.6">5</text>
<text x="237.2" y="107.7" transform="rotate(-90 237.2 107.7)">4</text>
<text x="242.5" y="102.6">6</text>
<text x="127.4" y="114.3" transform="rotate(-90 127.4 114.3)">10</text>
<text x="176.5" y="117.9">9</text>
<text x="187.9" y="117.9">8</text>
<text x="182.6" y="123.5" transform="rotate(-90 182.6 123.5)">10</text>
<text x="62.8" y="127.4">1</text>
<text x="68.3" y="130.9" transform="rotate(-90 68.3 130.9)">2</text>
<text x="73" y="127.4">3</text>
<text x="68.3" y="136.6" transform="rotate(-90 68.3 136.6)">24</text>
<text x="70.9" y="136.6" transform="rotate(-90 70.9 136.6)">23</text>
<text x="73.4" y="136" transform="rotate(-90 73.4 136)">1</text>
<text x="207.4" y="133.4" transform="rotate(-90 207.4 133.4)">14</text>
<text x="259.5" y="132.1" transform="rotate(-90 259.5 132.1)">14</text>
<text x="59.6" y="142.6">20</text>
<text x="59.6" y="140.1">21</text>
<text x="80.6" y="140.1">3</text>
<text x="80.6" y="142.6">4</text>
<text x="176.5" y="139.4">12</text>
<text x="187.9" y="139.4">11</text>
<text x="59.6" y="147.7">18</text>
<text x="59.6" y="145.2">19</text>
<text x="80.6" y="145.2">5</text>
<text x="80.6" y="147.7">6</text>
<text x="183.3" y="145.1" transform="rotate(-90 183.3 145.1)">13</text>
<text x="59.6" y="155.3">15</text>
<text x="59.6" y="152.8">16</text>
<text x="59.6" y="150.2">17</text>
<text x="80.6" y="150.2">7</text>
<text x="80.6" y="152.8">8</text>
<text x="80.6" y="155.3">9</text>
<text x="207.4" y="153.1" transform="rotate(-90 207.4 153.1)">7</text>
<text x="259.5" y="151.8" transform="rotate(-90 259.5 151.8)">7</text>
<text x="59.6" y="157.9">14</text>
<text x="80" y="157.9">10</text>
<text x="80" y="165.5">22</text>
<text x="80.6" y="162.9">2</text>
<text x="65.8" y="172.1" transform="rotate(-90 65.8 172.1)">13</text>
<text x="68.3" y="172.1" transform="rotate(-90 68.3 172.1)">12</text>
<text x="70.9" y="172.1" transform="rotate(-90 70.9 172.1)">11</text>
</g>
<g font-size="1.8" fill="#006464">
<text x="129.7" y="25.7">U3</text>
<text x="129.7" y="28.3">SN74LVC245ANSR</text>
<text x="121" y="32">A0</text>
<text x="121" y="34.5">A1</text>
<text x="128.5" y="33.4" transform="rotate(-90 128.5 33.4)">VCC</text>
<text x="131.6" y="34.5">B1</text>
<text x="131.6" y="32">B0</text>
<text x="159.9" y="31.8">+3V3</text>
<text x="169.1" y="32.6">JP105</text>
<text x="170.4" y="35.2">Vcc</text>
<text x="178.9" y="31.2">+5V</text>
<text x="229" y="33.6">SN74LVC125AD</text>
<text x="234.2" y="31.6">U6C</text>
<text x="121" y="37.1">A2</text>
<text x="121" y="39.6">A3</text>
<text x="131.6" y="39.6">B3</text>
<text x="131.6" y="37.1">B2</text>
<text x="121" y="42.1">A4</text>
<text x="121" y="44.7">A5</text>
<text x="121" y="47.2">A6</text>
<text x="131.6" y="47.2">B6</text>
<text x="131.6" y="44.7">B5</text>
<text x="131.6" y="42.1">B4</text>
<text x="121" y="49.8">A7</text>
<text x="131.6" y="49.8">B7</text>
<text x="174.4" y="48.9">C4</text>
<text x="174.4" y="51.5">100n</text>
<text x="185.8" y="48.9">C5</text>
<text x="185.8" y="51.5">100n</text>
<text x="234.2" y="49.8">GND</text>
<text x="234.2" y="53.2">U6D</text>
<text x="121" y="54.8">A-&gt;B</text>
<text x="121" y="57.4">CE</text>
<text x="128.5" y="58" transform="rotate(-90 128.5 58)">GND</text>
<text x="170" y="58">GND</text>
<text x="229" y="55.2">SN74LVC125AD</text>
<text x="125.6" y="69.4">GND</text>
<text x="234.2" y="71.3">GND</text>
<text x="129.7" y="77.2">U4</text>
<text x="175.6" y="74.9">SN74LVC125AD</text>
<text x="181" y="72.8">U5A</text>
<text x="235.6" y="76">U6A</text>
<text x="121" y="83.4">A0</text>
<text x="129.7" y="79.7">SN74LVC245ANSR</text>
<text x="131.6" y="83.4">B0</text>
<text x="155.7" y="81.3">Conn_01x01</text>
<text x="163.9" y="79.2">J11</text>
<text x="198.3" y="81.3">Conn_01x01</text>
<text x="198.3" y="79.2">J12</text>
<text x="230.2" y="78.1">SN74LVC125AD</text>
<text x="121" y="86">A1</text>
<text x="121" y="88.5">A2</text>
<text x="128.5" y="84.9" transform="rotate(-90 128.5 84.9)">VCC</text>
<text x="131.6" y="88.5">B2</text>
<text x="131.6" y="86">B1</text>
<text x="121" y="91">A3</text>
<text x="121" y="93.6">A4</text>
<text x="131.6" y="93.6">B4</text>
<text x="131.6" y="91">B3</text>
<text x="176.2" y="95.2">SN74LVC125AD</text>
<text x="181.5" y="93.2">U5B</text>
<text x="195.2" y="94.9">R4</text>
<text x="235.5" y="94.2">GND</text>
<text x="121" y="96.1">A5</text>
<text x="121" y="98.7">A6</text>
<text x="121" y="101.2">A7</text>
<text x="131.6" y="101.2">B7</text>
<text x="131.6" y="98.7">B6</text>
<text x="131.6" y="96.1">B5</text>
<text x="195.2" y="97.3">1k</text>
<text x="230.2" y="98.4">SN74LVC125AD</text>
<text x="235.5" y="96.3">U6B</text>
<text x="121" y="106.3">A-&gt;B</text>
<text x="121" y="108.8">CE</text>
<text x="128.5" y="109.5" transform="rotate(-90 128.5 109.5)">GND</text>
<text x="175.6" y="113.6">SN74LVC125AD</text>
<text x="180.9" y="111.6">U5C</text>
<text x="194.5" y="113.3">R3</text>
<text x="194.5" y="115.7">1k</text>
<text x="235.5" y="114.5">GND</text>
<text x="57.7" y="122">+5V</text>
<text x="65.5" y="122.8">JP104</text>
<text x="66.1" y="125.3">VBUF</text>
<text x="96.1" y="120.5">R1</text>
<text x="96.1" y="122.5">10k</text>
<text x="125.6" y="120.9">GND</text>
<text x="74.4" y="136.8">SN74LVCC3245ANSR</text>
<text x="74.7" y="134.2">U2</text>
<text x="176.2" y="135.2">SN74LVC125AD</text>
<text x="181.5" y="133.2">U5D</text>
<text x="195.2" y="134.9">R5</text>
<text x="195.2" y="137.3">1k</text>
<text x="64.5" y="143.7">B1</text>
<text x="64.5" y="141.2">B0</text>
<text x="69.4" y="143.9" transform="rotate(-90 69.4 143.9)">VCCB</text>
<text x="72" y="143.9" transform="rotate(-90 72 143.9)">VCCB</text>
<text x="74.5" y="143.7" transform="rotate(-90 74.5 143.7)">VCCA</text>
<text x="75.2" y="141.2">A0</text>
<text x="75.2" y="143.7">A1</text>
<text x="208.5" y="139.5" transform="rotate(-90 208.5 139.5)">VCC</text>
<text x="213.5" y="142.1">U5E</text>
<text x="260.6" y="138.2" transform="rotate(-90 260.6 138.2)">VCC</text>
<text x="265.6" y="140.8">U6E</text>
<text x="265.6" y="142.9">SN74LVC125AD</text>
<text x="64.5" y="148.8">B3</text>
<text x="64.5" y="146.3">B2</text>
<text x="75.2" y="146.3">A2</text>
<text x="75.2" y="148.8">A3</text>
<text x="208.5" y="148.8" transform="rotate(-90 208.5 148.8)">GND</text>
<text x="213.5" y="144.1">SN74LVC125AD</text>
<text x="260.6" y="147.6" transform="rotate(-90 260.6 147.6)">GND</text>
<text x="64.5" y="153.9">B5</text>
<text x="64.5" y="151.4">B4</text>
<text x="75.2" y="151.4">A4</text>
<text x="75.2" y="153.9">A5</text>
<text x="64.5" y="159">B7</text>
<text x="64.5" y="156.4">B6</text>
<text x="75.2" y="159">A7</text>
<text x="75.2" y="156.4">A6</text>
<text x="101.2" y="161.1">R2</text>
<text x="205.6" y="160.2">GND</text>
<text x="257.7" y="159">GND</text>
<text x="66.9" y="167.3" transform="rotate(-90 66.9 167.3)">GND</text>
<text x="69.4" y="167.3" transform="rotate(-90 69.4 167.3)">GND</text>
<text x="72" y="167.3" transform="rotate(-90 72 167.3)">GND</text>
<text x="72" y="164.1">A-&gt;B</text>
<text x="75.1" y="166.6">CE</text>
<text x="101.2" y="163.2">10k</text>
<text x="64" y="180.6">GND</text>
</g>
<g font-size="1.8" fill="#725600">
<text x="221.4" y="39">~{PHI0c}</text>
<text x="245.3" y="39">~{PHI0}</text>
<text x="102.1" y="57.4">~{AOE}</text>
<text x="221.4" y="60.6">PHI0c</text>
<text x="245.3" y="60.6">PHI0</text>
<text x="221.3" y="83.4">PHI2</text>
<text x="247.8" y="83.4">PHI2_e</text>
<text x="168.3" y="100.6">R/~{W}</text>
<text x="198.3" y="100.6">R/~{W}_e</text>
<text x="222.5" y="103.7">PHI1</text>
<text x="247.8" y="103.7">PHI1_e</text>
<text x="167.9" y="119">~{WRc}</text>
<text x="197.7" y="119">~{MWR}</text>
<text x="168.7" y="140.6">~{RDc}</text>
<text x="196.4" y="140.6">~{MRD}</text>
<text x="91.6" y="164.1">DDIR</text>
<text x="103.1" y="166.6">~{DOE}</text>
</g>
</svg>
